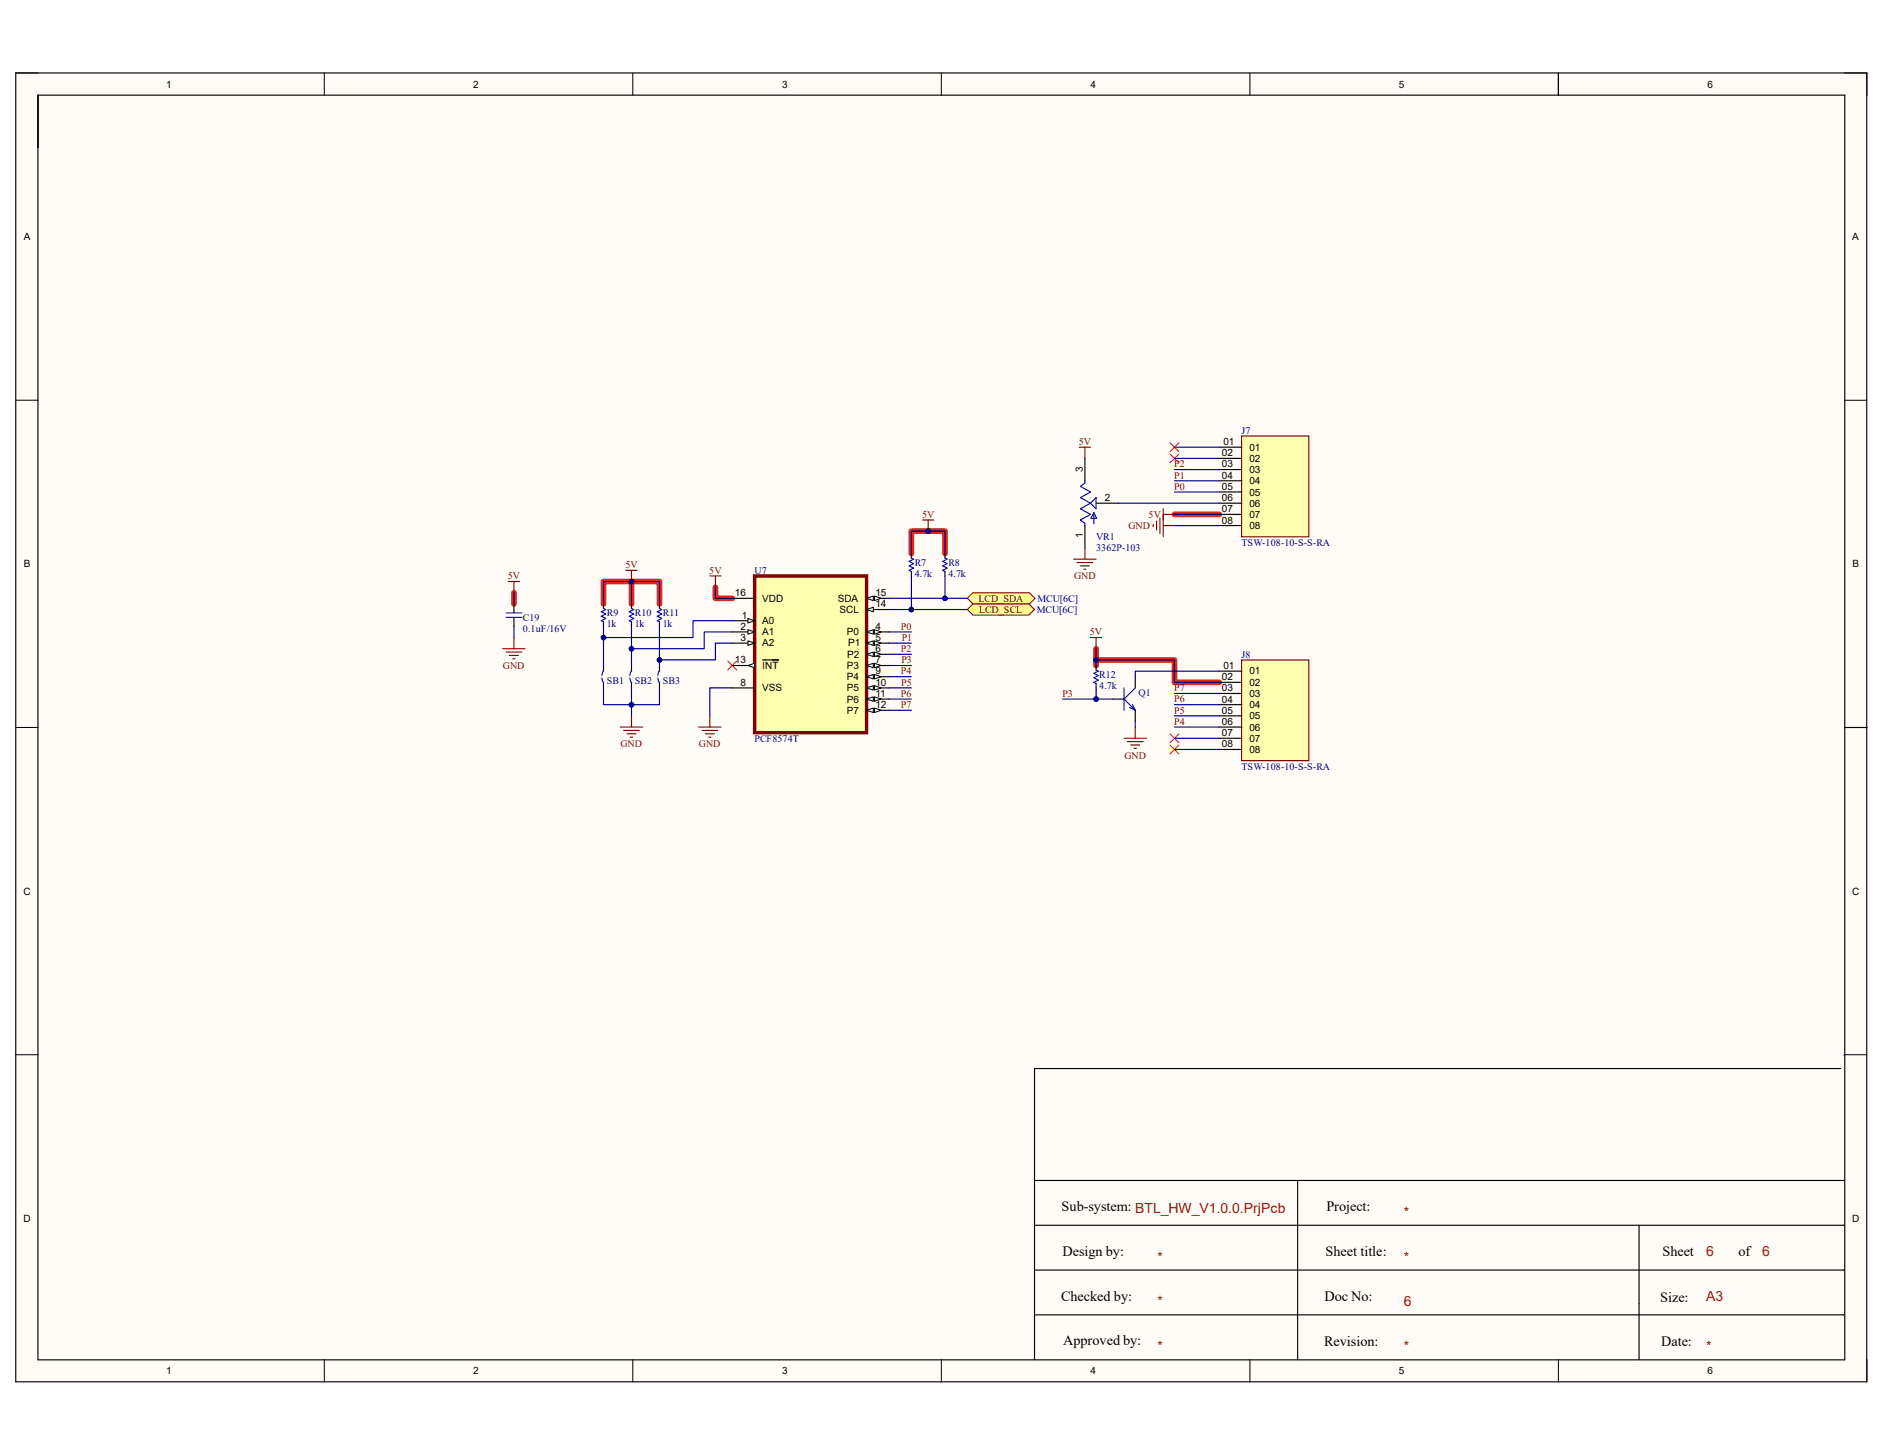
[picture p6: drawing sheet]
<svg xmlns="http://www.w3.org/2000/svg" width="279mm" height="216mm" viewBox="0 0 279 216" stroke-linecap="round" stroke-linejoin="round" font-family="sans-serif">
<g fill="#fffcf8">
<path d="M2.3 10.8h274.7v194.3h-274.7z" fill-rule="evenodd"/>
<path d="M5.7 14.1h268v187.7h-268z" fill-rule="evenodd"/>
</g>
<g fill="none" stroke="#000" stroke-width=".15">
<path d="M2.3 10.8h3.4M48.1 10.8v3.3M93.9 10.8v3.3M139.7 10.8v3.3M185.5 10.8v3.3M231.2 10.8v3.3M273.7 10.8h3.3v3.3M2.3 59.4h3.4M273.7 59.4h3.3M2.3 107.9h3.4M273.7 107.9h3.3M2.3 156.5h3.4"/>
<path d="M273.7 156.5h3.3M48.1 201.8v3.3M93.9 201.8v3.3M139.7 201.8v3.3M185.5 201.8v3.3M231.2 201.8v3.3M277 201.8v3.3"/>
</g>
<path d="M174.3 76.3h6.6M76.3 88v1.6M89.5 89.6v-3.3h8.4v3.3M93.7 86.3v3.3M106.2 87.1v1.7h2.4M135.2 82.1v-3.3h5v3.3M162.6 96.3v1.6M162.6 98.8v-.9h11.7v3.4h6.6" fill="none" stroke="#e3271d" stroke-width=".85"/>
<path d="M2.3 10.8h274.7v194.2h-274.7zM5.6 14.1h268.1v187.7h-268.1zM231.2 10.8v3.3M273.7 107.9h3.3M273.1 158.6h-119.6v43.2M273.6 156.6h.1M153.5 175.2h120.1M192.5 175.2v26.6M153.5 188.5h120.1M153.5 181.8h120.1M153.5 195.1h120.1M243.2 181.8v20" fill="none" stroke="#000" stroke-width=".17"/>
<path d="M92.9 84.6h1.6M93.7 84.6v1.7M103.7 107.9h3.3M104.2 108.4h2.3M104.7 108.9h1.3M105.2 109.4h.3M105.3 106.2v1.7" fill="none" stroke="#800000" stroke-width=".17"/>
<circle cx="93.7" cy="86.3" r=".33" fill="#000080"/>
<circle cx="93.7" cy="86.3" r=".33" fill="none" stroke="#000080" stroke-width=".15"/>
<g fill="none" stroke="#000" stroke-width=".17">
<path d="M161 68v3.3M161 78v3.3M162.6 74.7h3.4M76.3 89.6v1.3M76.3 91.6v1.3M89.5 89.6v.7M89.5 92.3v.6M89.5 98.8v.8M93.7 89.6v.7M93.7 92.3v.6M93.7 98.8v.8M97.9 89.6v.7"/>
<path d="M97.9 92.3v.6M97.9 98.8v.8M162.6 98.8v.6M89.5 101.2v.9M93.7 101.2v.9M97.9 101.2v.9M162.6 101.4v.7M165.1 103.7h1.7M168.4 100.4v1.7M168.4 105.4v1.7"/>
</g>
<g fill="none" stroke="#00f" stroke-width=".17">
<path d="M161 71.3v.4l-.7 .5 1.5 .8-1.5 .8 1.5 .9M161.8 74.7l-1.5 .8 1.5 .8-1.5 .9 .7 .5v.3M162.3 76.1v1.6M162.3 76.1l.4 .8h-.8zM162.6 73.8v1.7l-.8-.8zM75.1 91.6h2.3M75.1 90.9h2.3M89.5 90.3l.4 .1-.7 .4 .7 .3-.7 .3 .7 .4-.7 .3 .3 .2M89.6 99.6l-.3 .6M93.7 90.3l.3 .1-.6 .4 .6 .3-.6 .3 .6 .4-.6 .3 .3 .2M93.7 99.6l-.2 .6M97.9 99.6l-.3 .6"/>
<path d="M97.9 90.3l.3 .1-.7 .4 .7 .3-.7 .3 .7 .4-.7 .3 .4 .2M162.6 99.4l.4 .2-.7 .3 .7 .3-.7 .4 .7 .3-.7 .3 .3 .2M89.3 100.6l.3 .7M93.5 100.6l.2 .7M97.6 100.6l.3 .7M166.8 102.1v3.3M167.6 105l.8 .4M168 104.6l.4 .8M168.4 102.1l-1.6 1.6 1.6 1.7"/>
</g>
<g fill="none" stroke="#800000" stroke-width=".17">
<path d="M160.1 66.4h1.7M161 66.4v1.6M74.6 96.3h3.3M75.1 96.8h2.3M75.4 86.3h1.7M75.6 97.3h1.3M76.1 97.8h.3M76.3 86.3v1.7M76.3 94.6v1.7M105.3 85.5h1.7M106.2 85.5v1.6M159.3 83h3.3"/>
<path d="M159.8 83.5h2.3M160.3 84h1.3M160.8 84.5h.3M161 81.3v1.7M161.8 94.6h1.7M162.6 94.6v1.7M92 107.9h3.4M92.5 108.4h2.4M93 108.9h1.4M93.5 109.4h.4M93.7 106.2v1.7M166.8 109.5h3.3"/>
<path d="M167.3 110h2.3M167.8 110.5h1.3M168.3 111h.3M168.4 107.9v1.6"/>
</g>
<path d="M108 98.1l1.3 1.3M109.3 98.1l-1.3 1.3" fill="none" stroke="#f00" stroke-width=".15"/>
<path d="M112 85.5h16.6v23.2h-16.6z" fill-rule="evenodd" fill="#ffffb0"/>
<path d="M112 85.5h16.6v23.2h-16.6z" fill="none" stroke="#800000" stroke-width=".51"/>
<path d="M108.6 88.8h3.4M108.6 92.1h3.4" fill="none" stroke="#000" stroke-width=".17"/>
<path d="M111 91.8l1 .3-1 .3z" fill="#f8fcff"/>
<path d="M111 91.8l1 .3-1 .3z" fill="none" stroke="#000" stroke-width=".15"/>
<path d="M108.6 93.8h3.4" fill="none" stroke="#000" stroke-width=".17"/>
<path d="M111 93.4l1 .4-1 .3z" fill="#f8fcff"/>
<path d="M111 93.4l1 .4-1 .3z" fill="none" stroke="#000" stroke-width=".15"/>
<path d="M108.6 95.4h3.4" fill="none" stroke="#000" stroke-width=".17"/>
<path d="M111 95.1l1 .3-1 .4z" fill="#f8fcff"/>
<path d="M111 95.1l1 .3-1 .4z" fill="none" stroke="#000" stroke-width=".15"/>
<path d="M128.6 90.4h3.3" fill="none" stroke="#000" stroke-width=".17"/>
<path d="M128.6 90.4l1-.3v.7z" fill="#f8fcff"/>
<path d="M128.6 90.4l1-.3v.7z" fill="none" stroke="#000" stroke-width=".15"/>
<path d="M128.6 88.8h3.3M108.6 102.1h3.4" fill="none" stroke="#000" stroke-width=".17"/>
<path d="M128.6 88.8l1-.3v.6z" fill="#f8fcff"/>
<path d="M128.6 88.8l1-.3v.6z" fill="none" stroke="#000" stroke-width=".15"/>
<path d="M129.7 88.5l1 .3-1 .3z" fill="#f8fcff"/>
<path d="M129.7 88.5l1 .3-1 .3z" fill="none" stroke="#000" stroke-width=".15"/>
<path d="M108.6 98.8h3.4" fill="none" stroke="#000" stroke-width=".17"/>
<path d="M111 98.8l1-.4v.7z" fill="#f8fcff"/>
<path d="M111 98.8l1-.4v.7z" fill="none" stroke="#000" stroke-width=".15"/>
<path d="M113.1 97.9h2.4M128.6 93.8h3.3" fill="none" stroke="#000" stroke-width=".17"/>
<path d="M128.6 93.8l1-.4v.7z" fill="#f8fcff"/>
<path d="M128.6 93.8l1-.4v.7z" fill="none" stroke="#000" stroke-width=".15"/>
<path d="M129.7 93.4l1 .4-1 .3z" fill="#f8fcff"/>
<path d="M129.7 93.4l1 .4-1 .3z" fill="none" stroke="#000" stroke-width=".15"/>
<path d="M128.6 95.4h3.3" fill="none" stroke="#000" stroke-width=".17"/>
<path d="M128.6 95.4l1-.3v.7z" fill="#f8fcff"/>
<path d="M128.6 95.4l1-.3v.7z" fill="none" stroke="#000" stroke-width=".15"/>
<path d="M129.7 95.1l1 .3-1 .4z" fill="#f8fcff"/>
<path d="M129.7 95.1l1 .3-1 .4z" fill="none" stroke="#000" stroke-width=".15"/>
<path d="M128.6 97.1h3.3" fill="none" stroke="#000" stroke-width=".17"/>
<path d="M128.6 97.1l1-.3v.6z" fill="#f8fcff"/>
<path d="M128.6 97.1l1-.3v.6z" fill="none" stroke="#000" stroke-width=".15"/>
<path d="M129.7 96.8l1 .3-1 .3z" fill="#f8fcff"/>
<path d="M129.7 96.8l1 .3-1 .3z" fill="none" stroke="#000" stroke-width=".15"/>
<path d="M128.6 98.8h3.3" fill="none" stroke="#000" stroke-width=".17"/>
<path d="M128.6 98.8l1-.4v.7z" fill="#f8fcff"/>
<path d="M128.6 98.8l1-.4v.7z" fill="none" stroke="#000" stroke-width=".15"/>
<path d="M129.7 98.4l1 .4-1 .3z" fill="#f8fcff"/>
<path d="M129.7 98.4l1 .4-1 .3z" fill="none" stroke="#000" stroke-width=".15"/>
<path d="M128.6 100.4h3.3" fill="none" stroke="#000" stroke-width=".17"/>
<path d="M128.6 100.4l1-.3v.6z" fill="#f8fcff"/>
<path d="M128.6 100.4l1-.3v.6z" fill="none" stroke="#000" stroke-width=".15"/>
<path d="M129.7 100.1l1 .3-1 .3z" fill="#f8fcff"/>
<path d="M129.7 100.1l1 .3-1 .3z" fill="none" stroke="#000" stroke-width=".15"/>
<path d="M128.6 102.1h3.3" fill="none" stroke="#000" stroke-width=".17"/>
<path d="M128.6 102.1l1-.4v.7z" fill="#f8fcff"/>
<path d="M128.6 102.1l1-.4v.7z" fill="none" stroke="#000" stroke-width=".15"/>
<path d="M129.7 101.7l1 .4-1 .3z" fill="#f8fcff"/>
<path d="M129.7 101.7l1 .4-1 .3z" fill="none" stroke="#000" stroke-width=".15"/>
<path d="M128.6 103.7h3.3" fill="none" stroke="#000" stroke-width=".17"/>
<path d="M128.6 103.7l1-.3v.7z" fill="#f8fcff"/>
<path d="M128.6 103.7l1-.3v.7z" fill="none" stroke="#000" stroke-width=".15"/>
<path d="M129.7 103.4l1 .3-1 .4z" fill="#f8fcff"/>
<path d="M129.7 103.4l1 .3-1 .4z" fill="none" stroke="#000" stroke-width=".15"/>
<path d="M128.6 105.4h3.3" fill="none" stroke="#000" stroke-width=".17"/>
<path d="M128.6 105.4l1-.3v.6z" fill="#f8fcff"/>
<path d="M128.6 105.4l1-.3v.6z" fill="none" stroke="#000" stroke-width=".15"/>
<path d="M129.7 105.1l1 .3-1 .3z" fill="#f8fcff"/>
<path d="M129.7 105.1l1 .3-1 .3z" fill="none" stroke="#000" stroke-width=".15"/>
<path d="M143.5 88.8l.9-.8h8.4l.8 .8-.8 .8h-8.4z" fill-rule="evenodd" fill="#ffff80"/>
<path d="M143.5 88.8l.9-.8h8.4l.8 .8-.8 .8h-8.4z" fill="none" stroke="#800000" stroke-width=".15"/>
<path d="M143.5 90.4l.9-.8h8.3l.8 .8-.8 .9h-8.3z" fill-rule="evenodd" fill="#ffff80"/>
<path d="M143.5 90.4l.9-.8h8.3l.8 .8-.8 .9h-8.3z" fill="none" stroke="#800000" stroke-width=".15"/>
<path d="M135.2 82.1v.7M135.2 84.8v.7M140.2 82.1v.7M140.2 84.8v.7" fill="none" stroke="#000" stroke-width=".17"/>
<path d="M135.2 82.8l.4 .2-.7 .3 .7 .3-.7 .4 .7 .3-.7 .3 .3 .2M140.2 82.8l.3 .2-.6 .3 .6 .3-.6 .4 .6 .3-.6 .3 .3 .2" fill="none" stroke="#00f" stroke-width=".17"/>
<path d="M136.9 77.2h1.7M137.7 77.2v1.6" fill="none" stroke="#800000" stroke-width=".17"/>
<circle cx="137.7" cy="78.8" r=".33" fill="#000080"/>
<circle cx="137.7" cy="78.8" r=".33" fill="none" stroke="#000080" stroke-width=".15"/>
<path d="M184.2 97.9h10v15h-10z" fill-rule="evenodd" fill="#ffffb0"/>
<path d="M184.2 97.9h10v15h-10z" fill="none" stroke="#800000" stroke-width=".17"/>
<path d="M180.9 99.6h3.3M180.9 101.3h3.3M180.9 102.9h3.3M180.9 104.6h3.3M180.9 106.2h3.3M180.9 107.9h3.3M180.9 109.5h3.3M180.9 111.2h3.3" fill="none" stroke="#000" stroke-width=".17"/>
<path d="M184.2 64.7h10v15h-10z" fill-rule="evenodd" fill="#ffffb0"/>
<path d="M171.1 77.8v.4M171.6 77.3v1.4M172.1 76.8v2.3M172.6 75.5v4.2M172.6 78h1.7M172.6 76.3h1.7M184.2 64.7h10v15h-10z" fill="none" stroke="#800000" stroke-width=".17"/>
<path d="M180.9 66.4h3.3M180.9 68h3.3M180.9 69.7h3.3M180.9 71.3h3.3M180.9 73h3.3M180.9 74.7h3.3M180.9 76.3h3.3M180.9 78h3.3" fill="none" stroke="#000" stroke-width=".17"/>
<path d="M173.6 67.4l1.3 1.3M173.6 65.7l1.3 1.3M174.9 67.4l-1.3 1.3M174.9 65.7l-1.3 1.3M173.6 108.9l1.3 1.3M173.6 110.5l1.3 1.4M174.9 108.9l-1.3 1.3M174.9 110.5l-1.3 1.4" fill="none" stroke="#f00" stroke-width=".15"/>
<path d="M97.9 92.9v5.9M108.6 102.1h-3.3v4.1" fill="none" stroke="#000080" stroke-width=".17"/>
<circle cx="97.9" cy="97.9" r=".33" fill="#000080"/>
<circle cx="97.9" cy="97.9" r=".33" fill="none" stroke="#000080" stroke-width=".15"/>
<path d="M93.7 92.9v5.9" fill="none" stroke="#000080" stroke-width=".17"/>
<circle cx="93.7" cy="96.3" r=".33" fill="#000080"/>
<circle cx="93.7" cy="96.3" r=".33" fill="none" stroke="#000080" stroke-width=".15"/>
<path d="M89.5 92.9v5.9" fill="none" stroke="#000080" stroke-width=".17"/>
<circle cx="89.5" cy="94.6" r=".33" fill="#000080"/>
<circle cx="89.5" cy="94.6" r=".33" fill="none" stroke="#000080" stroke-width=".15"/>
<path d="M89.5 89.6v-3.3h8.4v3.3" fill="none" stroke="#000080" stroke-width=".17"/>
<circle cx="93.7" cy="86.3" r=".33" fill="#000080"/>
<circle cx="93.7" cy="86.3" r=".33" fill="none" stroke="#000080" stroke-width=".15"/>
<path d="M93.7 86.3v3.3" fill="none" stroke="#000080" stroke-width=".17"/>
<circle cx="93.7" cy="86.3" r=".33" fill="#000080"/>
<circle cx="93.7" cy="86.3" r=".33" fill="none" stroke="#000080" stroke-width=".15"/>
<path d="M89.5 102.1v2.5h8.4v-2.5" fill="none" stroke="#000080" stroke-width=".17"/>
<circle cx="93.7" cy="104.6" r=".33" fill="#000080"/>
<circle cx="93.7" cy="104.6" r=".33" fill="none" stroke="#000080" stroke-width=".15"/>
<path d="M93.7 102.1v2.5" fill="none" stroke="#000080" stroke-width=".17"/>
<circle cx="93.7" cy="104.6" r=".33" fill="#000080"/>
<circle cx="93.7" cy="104.6" r=".33" fill="none" stroke="#000080" stroke-width=".15"/>
<path d="M93.7 104.6v1.6" fill="none" stroke="#000080" stroke-width=".17"/>
<circle cx="93.7" cy="104.6" r=".33" fill="#000080"/>
<circle cx="93.7" cy="104.6" r=".33" fill="none" stroke="#000080" stroke-width=".15"/>
<path d="M108.6 95.4h-2.4v2.5h-8.3" fill="none" stroke="#000080" stroke-width=".17"/>
<circle cx="97.9" cy="97.9" r=".33" fill="#000080"/>
<circle cx="97.9" cy="97.9" r=".33" fill="none" stroke="#000080" stroke-width=".15"/>
<path d="M108.6 93.8h-4.1v2.5h-10.8" fill="none" stroke="#000080" stroke-width=".17"/>
<circle cx="93.7" cy="96.3" r=".33" fill="#000080"/>
<circle cx="93.7" cy="96.3" r=".33" fill="none" stroke="#000080" stroke-width=".15"/>
<path d="M108.6 92.1h-5.8v2.5h-13.3" fill="none" stroke="#000080" stroke-width=".17"/>
<circle cx="89.5" cy="94.6" r=".33" fill="#000080"/>
<circle cx="89.5" cy="94.6" r=".33" fill="none" stroke="#000080" stroke-width=".15"/>
<g fill="none" stroke="#000080" stroke-width=".17">
<path d="M76.3 88v1.6M76.3 92.9v1.7M106.2 87.1v1.7h2.4M131.9 88.8h11.6M131.9 98.8h3.3M131.9 97.1h3.3M131.9 95.4h3.3M131.9 93.8h3.3M131.9 105.4h3.3M131.9 103.7h3.3M131.9 102.1h3.3M131.9 100.4h3.3"/>
<path d="M168.4 107.1v.8"/>
</g>
<circle cx="140.2" cy="88.8" r=".33" fill="#000080"/>
<circle cx="140.2" cy="88.8" r=".33" fill="none" stroke="#000080" stroke-width=".15"/>
<path d="M131.9 90.4h11.6" fill="none" stroke="#000080" stroke-width=".17"/>
<circle cx="135.2" cy="90.4" r=".33" fill="#000080"/>
<circle cx="135.2" cy="90.4" r=".33" fill="none" stroke="#000080" stroke-width=".15"/>
<path d="M157.7 103.7h7.4" fill="none" stroke="#000080" stroke-width=".17"/>
<circle cx="162.6" cy="103.7" r=".33" fill="#000080"/>
<circle cx="162.6" cy="103.7" r=".33" fill="none" stroke="#000080" stroke-width=".15"/>
<path d="M162.6 102.1v1.6" fill="none" stroke="#000080" stroke-width=".17"/>
<circle cx="162.6" cy="103.7" r=".33" fill="#000080"/>
<circle cx="162.6" cy="103.7" r=".33" fill="none" stroke="#000080" stroke-width=".15"/>
<path d="M137.7 78.8h-2.5v3.3" fill="none" stroke="#000080" stroke-width=".17"/>
<circle cx="137.7" cy="78.8" r=".33" fill="#000080"/>
<circle cx="137.7" cy="78.8" r=".33" fill="none" stroke="#000080" stroke-width=".15"/>
<path d="M137.7 78.8h2.5v3.3" fill="none" stroke="#000080" stroke-width=".17"/>
<circle cx="137.7" cy="78.8" r=".33" fill="#000080"/>
<circle cx="137.7" cy="78.8" r=".33" fill="none" stroke="#000080" stroke-width=".15"/>
<path d="M135.2 85.5v4.9" fill="none" stroke="#000080" stroke-width=".17"/>
<circle cx="135.2" cy="90.4" r=".33" fill="#000080"/>
<circle cx="135.2" cy="90.4" r=".33" fill="none" stroke="#000080" stroke-width=".15"/>
<path d="M140.2 85.5v3.3" fill="none" stroke="#000080" stroke-width=".17"/>
<circle cx="140.2" cy="88.8" r=".33" fill="#000080"/>
<circle cx="140.2" cy="88.8" r=".33" fill="none" stroke="#000080" stroke-width=".15"/>
<g fill="none" stroke="#000080" stroke-width=".17">
<path d="M174.3 78h6.6M174.3 76.3h6.6M174.3 73h6.6M174.3 71.3h6.6M174.3 69.7h6.6M174.3 68h6.6M174.3 66.4h6.6M162.6 96.3v1.6M174.3 109.5h6.6M174.3 111.2h6.6M174.3 107.9h6.6M174.3 106.2h6.6"/>
<path d="M174.3 104.6h6.6M174.3 102.9h6.6"/>
</g>
<circle cx="162.6" cy="97.9" r=".33" fill="#000080"/>
<circle cx="162.6" cy="97.9" r=".33" fill="none" stroke="#000080" stroke-width=".15"/>
<path d="M166 74.7h14.9M162.6 98.8v-.9h11.7v3.4h6.6M180.9 99.6h-12.4v.8" fill="none" stroke="#000080" stroke-width=".17"/>
<circle cx="162.6" cy="97.9" r=".33" fill="#000080"/>
<circle cx="162.6" cy="97.9" r=".33" fill="none" stroke="#000080" stroke-width=".15"/>
<g font-size="2.1">
<text x="157.5" y="179.7">Sub-system: BTL_HW_V1.0.0.PrjPcb</text>
<text x="196.8" y="179.7">Project:</text>
<text x="157.6" y="186.4">Design by:</text>
<text x="196.7" y="186.4">Sheet title:</text>
<text x="246.7" y="186.4">Sheet</text>
<text x="258" y="186.4">of</text>
<text x="157.4" y="193">Checked by:</text>
<text x="196.5" y="193">Doc No:</text>
<text x="246.3" y="193.1">Size:</text>
<text x="157.7" y="199.6">Approved by:</text>
<text x="196.5" y="199.8">Revision:</text>
<text x="246.5" y="199.8">Date:</text>
</g>
<g font-size="2.1" fill="#a61c00">
<text x="208.3" y="180.6">*</text>
<text x="171.7" y="187.2">*</text>
<text x="208.3" y="187.2">*</text>
<text x="253.2" y="186.4">6</text>
<text x="261.5" y="186.4">6</text>
<text x="171.7" y="193.8">*</text>
<text x="208.3" y="193.8">6</text>
<text x="253.2" y="193">A3</text>
<text x="171.7" y="200.4">*</text>
<text x="208.3" y="200.4">*</text>
<text x="253.2" y="200.4">*</text>
</g>
<g font-size="1.5">
<text x="24.7" y="13">1</text>
<text x="70.2" y="13">2</text>
<text x="116" y="13">3</text>
<text x="161.8" y="13">4</text>
<text x="207.6" y="13">5</text>
<text x="253.4" y="13">6</text>
<text x="3.5" y="35.6">A</text>
<text x="274.8" y="35.6">A</text>
<text x="160.7" y="70" transform="rotate(-90 160.7 70)">3</text>
<text x="181.3" y="67.7">02</text>
<text x="181.3" y="69.3">03</text>
<text x="181.3" y="71">04</text>
<text x="181.5" y="66">01</text>
<text x="185.4" y="66.9">01</text>
<text x="185.4" y="68.5">02</text>
<text x="185.4" y="70.2">03</text>
<text x="185.4" y="71.8">04</text>
<text x="164" y="74.3">2</text>
<text x="181.3" y="72.7">05</text>
<text x="181.3" y="74.3">06</text>
<text x="181.3" y="76">07</text>
<text x="181.3" y="77.7">08</text>
<text x="185.4" y="73.5">05</text>
<text x="185.4" y="75.2">06</text>
<text x="185.4" y="76.8">07</text>
<text x="160.7" y="79.9" transform="rotate(-90 160.7 79.9)">1</text>
<text x="185.4" y="78.5">08</text>
<text x="3.5" y="84.2">B</text>
<text x="109.1" y="88.5">16</text>
<text x="113.1" y="89.3">VDD</text>
<text x="124.3" y="89.3">SDA</text>
<text x="129.9" y="88.5">15</text>
<text x="274.9" y="84.2">B</text>
<text x="109.9" y="95.1">3</text>
<text x="109.9" y="93.4">2</text>
<text x="110.1" y="91.8">1</text>
<text x="113.1" y="92.6">A0</text>
<text x="113.1" y="94.3">A1</text>
<text x="113.1" y="95.9">A2</text>
<text x="124.6" y="91">SCL</text>
<text x="125.6" y="94.3">P0</text>
<text x="125.9" y="95.9">P1</text>
<text x="129.9" y="90.1">14</text>
<text x="129.9" y="93.4">4</text>
<text x="129.9" y="95.1">5</text>
<text x="109.1" y="98.4">13</text>
<text x="109.9" y="101.8">8</text>
<text x="113.1" y="99.3">INT</text>
<text x="125.6" y="99.3">P3</text>
<text x="125.6" y="100.9">P4</text>
<text x="125.7" y="97.6">P2</text>
<text x="129.9" y="96.8">6</text>
<text x="129.9" y="98.4">7</text>
<text x="129.9" y="100.1">9</text>
<text x="129.9" y="101.8">10</text>
<text x="181.3" y="100.9">02</text>
<text x="181.5" y="99.3">01</text>
<text x="185.4" y="100.1">01</text>
<text x="185.4" y="101.8">02</text>
<text x="113.1" y="102.6">VSS</text>
<text x="125.6" y="102.6">P5</text>
<text x="125.6" y="104.3">P6</text>
<text x="125.6" y="105.9">P7</text>
<text x="129.9" y="103.4">11</text>
<text x="129.9" y="105.1">12</text>
<text x="181.3" y="102.6">03</text>
<text x="181.3" y="104.3">04</text>
<text x="181.3" y="105.9">05</text>
<text x="181.3" y="107.6">06</text>
<text x="185.4" y="103.4">03</text>
<text x="185.4" y="105.1">04</text>
<text x="185.4" y="106.7">05</text>
<text x="181.3" y="109.2">07</text>
<text x="181.3" y="110.9">08</text>
<text x="185.4" y="108.4">06</text>
<text x="185.4" y="110.1">07</text>
<text x="185.4" y="111.7">08</text>
<text x="3.5" y="132.8">C</text>
<text x="274.8" y="132.8">C</text>
<text x="3.5" y="181.3">D</text>
<text x="274.8" y="181.3">D</text>
<text x="24.7" y="203.9">1</text>
<text x="70.2" y="203.9">2</text>
<text x="116" y="203.9">3</text>
<text x="161.8" y="203.9">4</text>
<text x="207.6" y="203.9">5</text>
<text x="253.4" y="203.9">6</text>
</g>
<g font-size="1.5" fill="#000080">
<text x="184.2" y="64.4">J7</text>
<text x="135.7" y="84">R7</text>
<text x="140.7" y="84">R8</text>
<text x="162.6" y="80.1">VR1</text>
<text x="162.6" y="81.8">3362P-103</text>
<text x="184.2" y="81">TSW-108-10-S-S-RA</text>
<text x="112" y="85.1">U7</text>
<text x="135.7" y="85.6">4.7k</text>
<text x="140.7" y="85.6">4.7k</text>
<text x="153.9" y="89.3">MCU[6C]</text>
<text x="77.6" y="92.1">C19</text>
<text x="77.6" y="93.8">0.1uF/16V</text>
<text x="90" y="91.4">R9</text>
<text x="90" y="93.1">1k</text>
<text x="94.2" y="91.4">R10</text>
<text x="94.2" y="93.1">1k</text>
<text x="98.3" y="91.4">R11</text>
<text x="98.3" y="93.1">1k</text>
<text x="153.8" y="90.9">MCU[6C]</text>
<text x="90" y="101.4">SB1</text>
<text x="94.2" y="101.4">SB2</text>
<text x="98.3" y="101.4">SB3</text>
<text x="163.1" y="100.6">R12</text>
<text x="184.2" y="97.6">J8</text>
<text x="163.1" y="102.2">4.7k</text>
<text x="169" y="103.3">Q1</text>
<text x="112" y="110.1">PCF8574T</text>
<text x="184.2" y="114.2">TSW-108-10-S-S-RA</text>
</g>
<g font-size="1.5" fill="#800000">
<text x="160.1" y="66">5V</text>
<text x="174.2" y="71">P1</text>
<text x="174.2" y="69.3">P2</text>
<text x="136.8" y="76.8">5V</text>
<text x="170.4" y="76.8">5V</text>
<text x="174.2" y="72.7">P0</text>
<text x="167.4" y="78.5">GND</text>
<text x="75.4" y="86">5V</text>
<text x="92.8" y="84.3">5V</text>
<text x="105.2" y="85.1">5V</text>
<text x="145.2" y="89.3">LCD_SDA</text>
<text x="159.4" y="86">GND</text>
<text x="133.7" y="93.4">P0</text>
<text x="133.8" y="95.1">P1</text>
<text x="145.3" y="90.9">LCD_SCL</text>
<text x="161.7" y="94.3">5V</text>
<text x="74.6" y="99.3">GND</text>
<text x="133.7" y="96.8">P2</text>
<text x="133.7" y="100.1">P4</text>
<text x="133.7" y="101.7">P5</text>
<text x="133.8" y="98.4">P3</text>
<text x="133.7" y="103.4">P6</text>
<text x="133.7" y="105.1">P7</text>
<text x="157.6" y="103.4">P3</text>
<text x="174.2" y="107.6">P4</text>
<text x="174.2" y="105.9">P5</text>
<text x="174.2" y="104.2">P6</text>
<text x="174.2" y="102.6">P7</text>
<text x="92.1" y="110.9">GND</text>
<text x="103.7" y="110.9">GND</text>
<text x="166.8" y="112.6">GND</text>
</g>
</svg>
